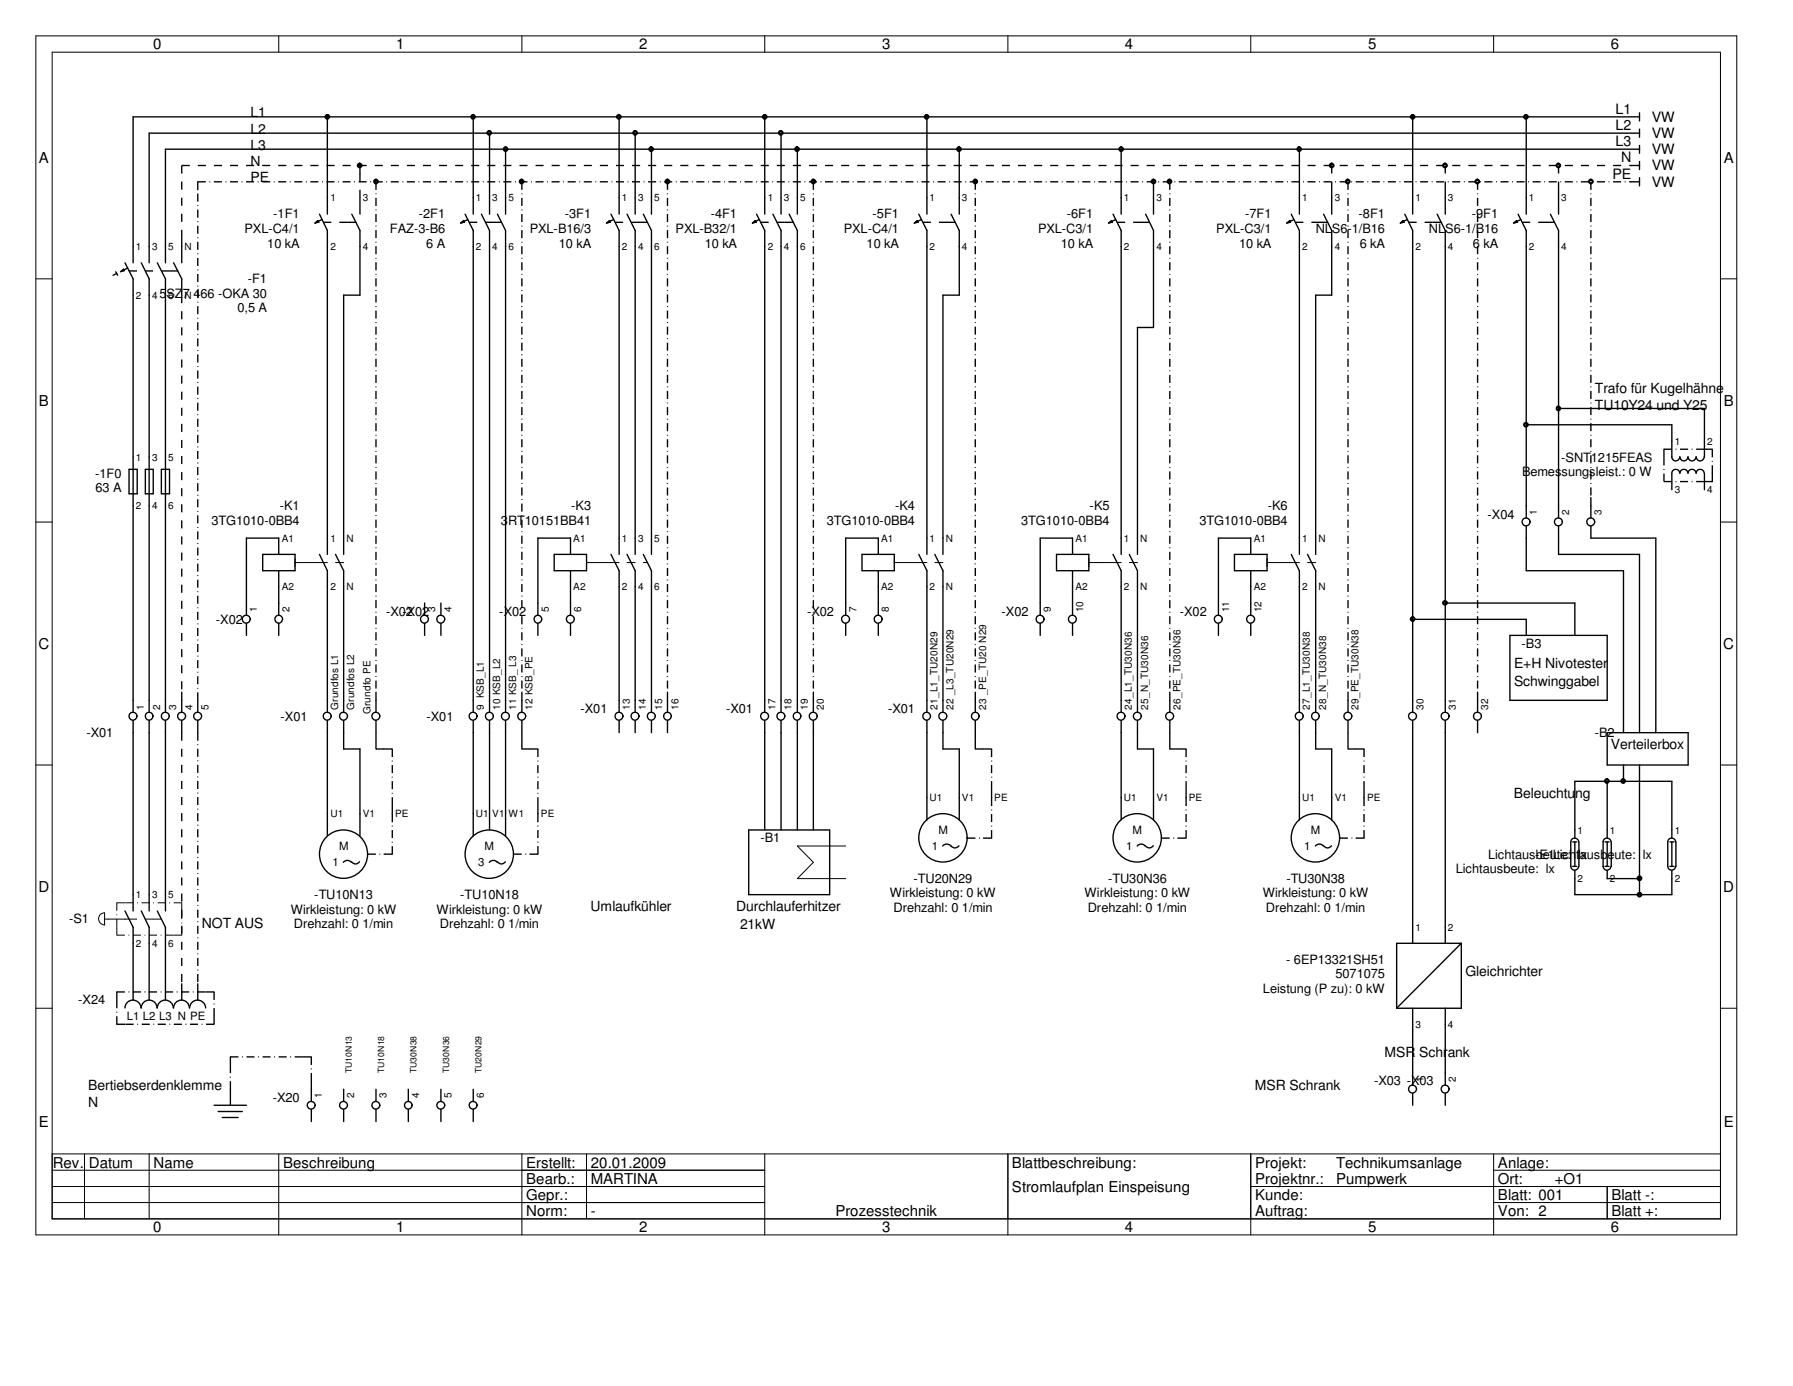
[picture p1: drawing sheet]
<svg xmlns="http://www.w3.org/2000/svg" width="279mm" height="216mm" viewBox="0 0 279 216" stroke-linecap="round" stroke-linejoin="round" font-family="sans-serif">
<g fill="none" stroke="#000" stroke-width=".16">
<path d="M5.6 5.6h265v186.8h-265zM8.1 8.1h260v181.8h-260zM43.4 5.6v2.5M81.3 5.6v2.5M119.2 5.6v2.5M157.1 5.6v2.5M194.9 5.6v2.5M232.7 5.6v2.5M49.1 34.8l.4-.5 .2 .3zM71.8 34.8l.5-.5 .1 .3zM94.5 34.8l.5-.5 .1 .3zM117.2 34.8l.5-.5 .2 .3z"/>
<path d="M142.5 34.8l.5-.5 .1 .3zM172.7 34.8l.5-.5 .2 .3zM200.5 34.8l.5-.5 .1 .3zM218.2 34.8l.5-.5 .1 .3zM235.8 34.8l.5-.5 .2 .3zM5.6 43.4h2.5M18.8 42.3l.5-.4 .1 .3zM268.1 43.4h2.5M5.6 81.3h2.5M46 87.6h5M46 87v1.3M52.3 87.6h1.3"/>
<path d="M91.4 87v1.3M91.4 87.6h5.1M97.7 87.6h1.3M100.2 87.6h.7M139.4 87.6h5M139.4 87v1.3M145.7 87.6h1.2M169.7 87.6h5M169.7 87v1.3M176 87.6h1.3M197.4 87.6h5.1M197.4 87v1.3"/>
<path d="M203.8 87.6h1.2M268.1 81.3h2.5M5.6 119.2h2.5M268.1 119.2h2.5M131.8 131.8h-7.6l2.5 2.5-2.5 2.6h7.6M5.6 157.1h2.5M16.3 144.1a.93 .93 0 0 1-.9-1 .93 .93 0 0 1 .9-.9v1.9M16.3 143.2h3.8M18.2 140.6h1.3M18.2 144.4v1.3M23.9 143.2h1.2M27.1 145.7h1.2"/>
<path d="M28.3 140.6v1.3M268.1 157.1h2.5M8.1 179.7h260M13.2 179.7v10.2M23.2 179.7v10.2M43.4 179.7v12.7M81.3 179.7v12.7M91.4 179.7v10.2M119.2 179.7v12.7M157.1 179.7v12.7M194.9 179.7v12.7M232.7 179.7v12.7"/>
<path d="M8.1 184.8h111.1M8.1 182.3h111.1M8.1 187.3h111.1M194.9 184.8h73.2M232.7 182.3h35.4M232.7 187.3h35.4M250.4 184.8v5.1"/>
</g>
<g fill="none" stroke="#000" stroke-width=".21">
<path d="M51 18.2v15.2M73.7 18.2v15.2M96.5 18.2v15.2M119.2 18.2v15.2M144.4 18.2v15.2M220.1 18.2v15.2M237.8 18.2v15.2M255.5 18.2h-234.8v22.7M255.5 17.6v1.2M28.3 37.1v3.8M30.8 28.3v1.2M49.8 33.4l1.2 2.5v50.5"/>
<path d="M50.2 34.2l-.6 .3M54.2 34.6h1.3M54.8 33.4l1.3 2.5v10.1h-2.5v40.4M56.1 25.8v1.3M56.1 30.8v2.6M72.5 33.4l1.2 2.5v75.1M72.9 34.2l-.6 .3M75 33.4l1.3 2.5v75.1M76.3 20.7v12.7M76.9 34.6h1.2M77.5 33.4l1.3 2.5v75.1M78.8 23.2v10.2"/>
<path d="M95.2 33.4l1.3 2.5v50.5M95.6 34.2l-.6 .3M97.7 33.4l1.3 2.5v50.5M99 20.7v12.7M99.6 34.6h1.3M100.2 33.4l1.3 2.5v50.5M101.5 23.2v10.2M117.9 33.4l1.3 2.5v75.1M118.3 34.2l-.5 .3M120.4 33.4l1.3 2.5v75.1M121.7 20.7v12.7M122.3 34.6h1.3"/>
<path d="M123 33.4l1.2 2.5v75.1M124.2 23.2v10.2M143.2 33.4l1.2 2.5v50.5M143.6 34.2l-.6 .3M147.6 34.6h1.2M148.2 33.4l1.3 2.5v10.1h-2.6v40.4M149.5 23.2v10.2M173.4 33.4l1.3 2.5v50.5M173.9 34.2l-.6 .3M174.7 23.2v10.2M177.9 34.6h1.2M178.5 33.4l1.2 2.5v15.1h-2.4v35.4"/>
<path d="M179.7 29.5v3.9M201.2 33.4l1.3 2.5v50.5M201.6 34.2l-.5 .3M202.5 23.2v10.2M205.6 34.6h1.3M206.2 33.4l1.3 2.5v10.1h-2.5v40.4M207.5 29.5v3.9M218.9 33.4l1.2 2.5v75.1M219.3 34.2l-.6 .3M223.3 34.6h1.3M223.9 33.4l1.3 2.5v75.1M225.2 29.5v3.9"/>
<path d="M236.6 33.4l1.2 2.5v44.8M237 34.2l-.6 .3M241 34.6h1.2M241.6 33.4l1.3 2.5v44.8M242.9 29.5v3.9M254.2 28.3h1.3M254.2 25.8h1.3M255.5 20.1v1.3M255.5 22.6v1.3M255.5 25.1v1.3M255.5 27.7v1.3M255.5 20.7h-232.3v20.2"/>
<path d="M255.5 23.2h-229.7v17.7M18 42.3l.3 .6M18.2 42.6l-.6 .3M19.5 40.9l1.2 2.5v67.6M19.9 41.7l-.6 .3M22 40.9l1.2 2.5v67.6M24.5 40.9l1.3 2.5v67.6M26.4 42.2h1.3M27.1 40.9l1.2 2.5v2.6M20.1 73.1h1.3v3.8h-1.3zM22.6 73.1h1.3v3.8h-1.3zM25.1 73.1h1.3v3.8h-1.3z"/>
<path d="M237.8 66.2h22.7v5M242.9 63.6h22.7v7.6M247.9 77.5v3.2M259.3 70v1.2M260.5 73.7a.61 .61 0 0 1 .6-.6 .61 .61 0 0 1 .6 .6M260.5 71.2a.61 .61 0 0 0 .6 .6 .61 .61 0 0 0 .6-.6M260.5 73.7v2.6M261.8 73.7a.61 .61 0 0 1 .6-.6 .61 .61 0 0 1 .6 .6M261.8 71.2a.61 .61 0 0 0 .6 .6 .61 .61 0 0 0 .6-.6M263.1 73.7a.61 .61 0 0 1 .6-.6 .61 .61 0 0 1 .6 .6M263.1 71.2a.61 .61 0 0 0 .6 .6 .61 .61 0 0 0 .6-.6M264.3 73.7a.61 .61 0 0 1 .6-.6 .61 .61 0 0 1 .7 .6"/>
<path d="M264.3 71.2a.61 .61 0 0 0 .6 .6 .61 .61 0 0 0 .7-.6M265.6 70h1.2M265.6 73.7v2.6M266.8 73.7v1.3h-1.2M38.4 97.1v1.9M40.9 86.4h5.1v2.5h-5.1zM43.4 86.4v-2.6h-5v12M43.4 88.9v6.9M43.4 97.1v1.9M49.8 86.4l1.2 2.5v22.1M52.3 86.4l1.3 2.5v22.1M66.2 93.9v1.9"/>
<path d="M66.2 97.1v1.9M68.7 93.9v1.9M68.7 97.1v1.9M83.8 97.1v1.9M86.4 86.4h5v2.5h-5zM88.9 86.4v-2.6h-5.1v12M88.9 88.9v6.9M88.9 97.1v1.9M95.2 86.4l1.3 2.5v22.1M97.7 86.4l1.3 2.5v22.1M100.2 86.4l1.3 2.5v22.1M131.8 97.1v1.9"/>
<path d="M134.3 86.4h5.1v2.5h-5.1zM136.9 86.4v-2.6h-5.1v12M136.9 88.9v6.9M136.9 97.1v1.9M143.2 86.4l1.2 2.5v22.1M145.7 86.4l1.2 2.5v22.1M162.1 97.1v1.9M164.6 86.4h5.1v2.5h-5.1zM167.1 86.4v-2.6h-5v12M167.1 88.9v6.9M167.1 97.1v1.9M173.4 86.4l1.3 2.5v22.1"/>
<path d="M176 86.4l1.3 2.5v22.1M189.9 97.1v1.9M192.4 86.4h5v2.5h-5zM194.9 86.4v-2.6h-5v12M194.9 88.9v6.9M194.9 97.1v1.9M201.2 86.4l1.3 2.5v22.1M203.8 86.4l1.2 2.5v22.1M220.1 96.5h17.7v2.5M225.2 93.9h20.2v5.1M235.3 99h15.1v10.1h-15.1zM237.8 82v6.9h15.2v25.2"/>
<path d="M242.9 82v4.4h12.6v27.7M247.9 82v1.8h10.1v30.3M20.7 112.2v29.7M23.2 112.2v29.7M25.8 112.2v29.7M28.3 107.8v3.2M28.3 112.2v1.9M30.8 109.1v1.9M30.8 112.2v1.9M51 112.2v18M53.6 112.2v4.5h2.5v13.5M58.6 107.8v3.2"/>
<path d="M58.6 112.2v1.9M58.6 115.4v1.3M59.9 116.7h1.2M73.7 112.2v18M76.3 112.2v17.1M78.8 112.2v18M81.3 107.8v3.2M81.3 112.2v1.9M81.3 115.4v1.3M82.6 116.7h1.2M96.5 112.2v1.9M99 112.2v1.9"/>
<path d="M101.5 112.2v1.9M104 107.8v3.2M104 112.2v1.9M119.2 112.2v17.1M121.7 112.2v17.1M124.2 112.2v17.1M126.7 107.8v3.2M126.7 112.2v17.1M144.4 112.2v15.5M146.9 112.2v4.5h2.6v11M152 107.8v3.2M152 112.2v1.9"/>
<path d="M152 115.4v1.3M153.2 116.7h1.3M174.7 112.2v15.5M177.3 112.2v4.5h2.4v11M182.3 107.8v3.2M182.3 112.2v1.9M182.3 115.4v1.3M183.6 116.7h1.2M202.5 112.2v15.5M205 112.2v4.5h2.5v11M210.1 107.8v3.2M210.1 112.2v1.9"/>
<path d="M210.1 115.4v1.3M211.3 116.7h1.3M220.1 112.2v34.7M225.2 112.2v34.7M230.3 107.8v3.2M230.3 112.2v1.9M250.4 114.1h12.7v5.1h-12.7zM253 119.2v2.5M255.5 119.2v20.2M53.5 134.3a.78 .78 0 0 1 1.2 0M54.8 134.2a.73 .73 0 0 0 1.2 0M59.9 133.1h1.2"/>
<path d="M61.1 125.5v2.5M76.2 134.3a.78 .78 0 0 1 1.3 0M77.5 134.2a.73 .73 0 0 0 1.2 0M82.6 133.1h1.2M83.8 125.5v2.5M116.7 129.3h12.6v10.1h-12.6zM146.9 131.8a.83 .83 0 0 1 1.3 0M148.2 131.7a.77 .77 0 0 0 1.2 0M153.2 130.6h1.3M154.5 123v2.5M177.2 131.8a.78 .78 0 0 1 1.2 0M178.5 131.7a.73 .73 0 0 0 1.2 0"/>
<path d="M183.6 130.6h1.2M184.8 123v2.5M205 131.8a.78 .78 0 0 1 1.2 0M206.2 131.7a.73 .73 0 0 0 1.3 0M211.3 130.6h1.3M212.6 123v2.5M244.8 134.9a.61 .61 0 0 0 .6 .7 .61 .61 0 0 0 .6-.7M245.1 135h.6M245.1 131.1h.6M245.4 135.6v3.8h15.1v-3.8M245.4 130.6v-8.9h15.1v8.9M245.4 131.1v3.9"/>
<path d="M246 131.1a.61 .61 0 0 0-.6-.5 .61 .61 0 0 0-.6 .5v3.9M246 131.1v3.9M249.8 134.9a.61 .61 0 0 0 .6 .7 .61 .61 0 0 0 .6-.7M250.1 135h.6M250.1 131.1h.6M250.4 121.7v8.9M250.4 131.1v3.9M250.4 135.6v1.3h5.1M251 131.1a.61 .61 0 0 0-.6-.5 .61 .61 0 0 0-.6 .5v3.9M251.1 131.1v3.9M259.9 134.9a.61 .61 0 0 0 .6 .7 .61 .61 0 0 0 .6-.7M260.2 135h.7"/>
<path d="M260.2 131.1h.7M260.5 131.1v3.9M261.1 131.1a.61 .61 0 0 0-.6-.5 .61 .61 0 0 0-.6 .5v3.9M261.2 131.1v3.9M18.2 154.5v1.3M18.2 159.6h1.3M19.5 157a1.25 1.25 0 0 1 1.2-1.2 1.25 1.25 0 0 1 1.3 1.2M19.5 141.9l1.2 2.5v11.4M22 157a1.23 1.23 0 0 1 1.2-1.2 1.23 1.23 0 0 1 1.3 1.2M22 141.9l1.2 2.5v11.4M24.5 157a1.25 1.25 0 0 1 1.3-1.2 1.25 1.25 0 0 1 1.2 1.2M24.5 141.9l1.3 2.5v11.4"/>
<path d="M27.1 157a1.23 1.23 0 0 1 1.2-1.2 1.23 1.23 0 0 1 1.2 1.2M28.3 153.2v2.6M29.5 157a1.25 1.25 0 0 1 1.3-1.2 1.25 1.25 0 0 1 1.2 1.2M30.8 153.2v2.6M32.1 154.5h1.3M33.4 158.3v1.3M220.1 157.1v11.9M225.2 157.1v11.9M227.7 146.9l-10.1 10.2M227.7 146.9v10.2h-10.1M227.7 146.9h-10.1v10.2M33.4 172.2h5"/>
<path d="M34 173.1h3.8M34.6 174.1h2.5M35.9 164.6v1.3M35.9 169.7v2.5M47.2 164.6h1.3M48.5 168.4v3.2M48.5 172.8v1.9M53.6 169.7v1.9M53.6 172.8v1.9M58.6 169.7v1.9M58.6 172.8v1.9M63.6 169.7v1.9"/>
<path d="M63.6 172.8v1.9M68.7 169.7v1.9M68.7 172.8v1.9M73.7 169.7v1.9M73.7 172.8v1.9M220.1 170.3v1.9M225.2 170.3v1.9"/>
<circle cx="38.4" cy="96.4" r=".62"/>
<circle cx="43.4" cy="96.4" r=".6"/>
<circle cx="66.1" cy="96.4" r=".62"/>
<circle cx="68.7" cy="96.4" r=".62"/>
<circle cx="83.8" cy="96.4" r=".6"/>
<circle cx="88.9" cy="96.4" r=".62"/>
<circle cx="131.8" cy="96.4" r=".62"/>
<circle cx="136.8" cy="96.4" r=".62"/>
<circle cx="162.1" cy="96.4" r=".62"/>
<circle cx="167.1" cy="96.4" r=".62"/>
<circle cx="189.8" cy="96.4" r=".62"/>
<circle cx="194.9" cy="96.4" r=".62"/>
<circle cx="237.8" cy="81.3" r=".62"/>
<circle cx="242.8" cy="81.3" r=".62"/>
<circle cx="247.9" cy="81.3" r=".62"/>
<circle cx="20.7" cy="111.6" r=".62"/>
<circle cx="23.2" cy="111.6" r=".6"/>
<circle cx="25.8" cy="111.6" r=".62"/>
<circle cx="28.3" cy="111.6" r=".62"/>
<circle cx="30.8" cy="111.6" r=".62"/>
<circle cx="51" cy="111.6" r=".62"/>
<circle cx="53.5" cy="111.6" r=".62"/>
<circle cx="58.6" cy="111.6" r=".62"/>
<circle cx="73.7" cy="111.6" r=".62"/>
<circle cx="76.3" cy="111.6" r=".62"/>
<circle cx="78.8" cy="111.6" r=".62"/>
<circle cx="81.3" cy="111.6" r=".62"/>
<circle cx="96.5" cy="111.6" r=".62"/>
<circle cx="99" cy="111.6" r=".62"/>
<circle cx="101.5" cy="111.6" r=".62"/>
<circle cx="104" cy="111.6" r=".6"/>
<circle cx="119.1" cy="111.6" r=".62"/>
<circle cx="121.7" cy="111.6" r=".62"/>
<circle cx="124.2" cy="111.6" r=".6"/>
<circle cx="126.7" cy="111.6" r=".62"/>
<circle cx="144.4" cy="111.6" r=".6"/>
<circle cx="146.9" cy="111.6" r=".62"/>
<circle cx="152" cy="111.6" r=".6"/>
<circle cx="174.7" cy="111.6" r=".62"/>
<circle cx="177.2" cy="111.6" r=".62"/>
<circle cx="182.3" cy="111.6" r=".62"/>
<circle cx="202.5" cy="111.6" r=".62"/>
<circle cx="205" cy="111.6" r=".6"/>
<circle cx="210" cy="111.6" r=".62"/>
<circle cx="220.1" cy="111.6" r=".62"/>
<circle cx="225.2" cy="111.6" r=".62"/>
<circle cx="230.2" cy="111.6" r=".62"/>
<circle cx="53.5" cy="133" r="3.8"/>
<circle cx="76.2" cy="133.1" r="3.8"/>
<circle cx="146.9" cy="130.5" r="3.8"/>
<circle cx="177.2" cy="130.5" r="3.8"/>
<circle cx="205" cy="130.5" r="3.8"/>
<circle cx="48.5" cy="172.2" r=".61"/>
<circle cx="53.5" cy="172.2" r=".61"/>
<circle cx="58.6" cy="172.2" r=".61"/>
<circle cx="63.6" cy="172.2" r=".59"/>
<circle cx="68.7" cy="172.2" r=".61"/>
<circle cx="73.7" cy="172.2" r=".61"/>
<circle cx="220.1" cy="169.6" r=".62"/>
<circle cx="225.2" cy="169.6" r=".62"/>
</g>
<g fill="none" stroke="#000" stroke-width=".21" stroke-dasharray="1.3 .6 .1 .6" stroke-linecap="butt">
<path d="M30.8 28.3h223.4M58.6 28.3v79.5M81.3 28.3v79.5M104 28.3v79.5M126.7 28.3v79.5M152 28.3v79.5M179.7 28.3v1.2M182.3 28.3v79.5M210.1 28.3v79.5M230.3 28.3v79.5M247.9 28.3v49.2M259.3 75h6.3"/>
<path d="M259.3 75v-3.8M259.3 70h6.3M266.8 70v3.7M30.8 109.1v-79.6M30.8 114.1v39.1M58.6 114.1v1.3M58.6 116.7h1.3M61.1 116.7v8.8M81.3 114.1v1.3M81.3 116.7h1.3M83.8 116.7v8.8M152 114.1v1.3"/>
<path d="M152 116.7h1.2M154.5 116.7v6.3M182.3 114.1v1.3M182.3 116.7h1.3M184.8 116.7v6.3M210.1 114.1v1.3M210.1 116.7h1.2M212.6 116.7v6.3M57.3 133.1h2.6M61.1 133.1v-5.1M80.1 133.1h2.5M83.8 133.1v-5.1"/>
<path d="M150.7 130.6h2.5M154.5 130.6v-5.1M181 130.6h2.6M184.8 130.6v-5.1M208.8 130.6h2.5M212.6 130.6v-5.1M18.2 159.6v-3.8M18.2 154.5h13.9M33.4 154.5v3.8M33.4 159.6h-13.9M35.9 169.7v-3.8M35.9 164.6h11.3"/>
<path d="M48.5 164.6v3.8"/>
</g>
<g fill="none" stroke="#000" stroke-width=".21" stroke-dasharray="1.3 1.3" stroke-linecap="butt">
<path d="M28.3 25.8h225.9M28.3 25.8v11.3M50.4 34.6h3.8M56.1 30.8v-3.7M73.1 34.6h3.8M95.8 34.6h3.8M118.5 34.6h3.8M143.8 34.6h3.8M174.1 34.6h3.8M201.8 34.6h3.8M207.5 25.8v3.7M219.5 34.6h3.8"/>
<path d="M225.2 25.8v3.7M237.2 34.6h3.8M242.9 25.8v3.7M20.1 42.2h6.3M28.3 46v61.8M28.3 114.1v39.1"/>
</g>
<path d="M49.1 34.8l.4-.5 .2 .3zM71.8 34.8l.5-.5 .1 .3zM94.5 34.8l.5-.5 .1 .3zM117.2 34.8l.5-.5 .2 .3zM142.5 34.8l.5-.5 .1 .3zM172.7 34.8l.5-.5 .2 .3zM200.5 34.8l.5-.5 .1 .3zM218.2 34.8l.5-.5 .1 .3zM235.8 34.8l.5-.5 .2 .3zM18.8 42.3l.5-.4 .1 .3z" fill="#000"/>
<g fill="none" stroke="#000" stroke-width=".31">
<circle cx="51" cy="18.2" r=".29"/>
<circle cx="73.7" cy="18.2" r=".28"/>
<circle cx="96.4" cy="18.2" r=".29"/>
<circle cx="119.2" cy="18.2" r=".29"/>
<circle cx="144.4" cy="18.2" r=".29"/>
<circle cx="220.1" cy="18.2" r=".29"/>
<circle cx="237.8" cy="18.2" r=".29"/>
<circle cx="56" cy="25.8" r=".29"/>
<circle cx="58.6" cy="28.3" r=".29"/>
<circle cx="76.2" cy="20.7" r=".29"/>
<circle cx="78.8" cy="23.2" r=".29"/>
<circle cx="81.3" cy="28.3" r=".29"/>
<circle cx="99" cy="20.7" r=".29"/>
<circle cx="101.5" cy="23.2" r=".29"/>
<circle cx="104" cy="28.3" r=".29"/>
<circle cx="121.7" cy="20.7" r=".29"/>
<circle cx="124.2" cy="23.2" r=".29"/>
<circle cx="126.7" cy="28.3" r=".29"/>
<circle cx="149.4" cy="23.2" r=".29"/>
<circle cx="152" cy="28.3" r=".29"/>
<circle cx="174.7" cy="23.2" r=".29"/>
<circle cx="179.7" cy="28.3" r=".29"/>
<circle cx="182.2" cy="28.3" r=".29"/>
<circle cx="202.5" cy="23.2" r=".28"/>
<circle cx="207.5" cy="25.8" r=".29"/>
<circle cx="210" cy="28.3" r=".29"/>
<circle cx="225.2" cy="25.8" r=".29"/>
<circle cx="230.2" cy="28.3" r=".29"/>
<circle cx="242.8" cy="25.8" r=".28"/>
<circle cx="247.9" cy="28.3" r=".29"/>
<circle cx="237.8" cy="66.2" r=".29"/>
<circle cx="242.8" cy="63.6" r=".28"/>
<circle cx="220.1" cy="96.4" r=".29"/>
<circle cx="225.2" cy="93.9" r=".28"/>
<circle cx="250.4" cy="121.7" r=".29"/>
<circle cx="252.9" cy="121.7" r=".29"/>
<circle cx="255.5" cy="139.4" r=".29"/>
<circle cx="255.5" cy="136.8" r=".29"/>
</g>
<path d="M18.2 145.7h8.9M18.2 140.6v3.8M28.3 145.7v-3.8M28.3 140.6h-8.8" fill="none" stroke="#000" stroke-width=".16" stroke-dasharray="1.3 .6 .1 .6" stroke-linecap="butt"/>
<path d="M20.1 143.2h3.8" fill="none" stroke="#000" stroke-width=".16" stroke-dasharray="1.3 1.3" stroke-linecap="butt"/>
<g font-size="2.3">
<text x="23.9" y="7.7">0</text>
<text x="61.7" y="7.7">1</text>
<text x="99.6" y="7.7">2</text>
<text x="137.5" y="7.7">3</text>
<text x="175.3" y="7.7">4</text>
<text x="213.2" y="7.7">5</text>
<text x="251" y="7.7">6</text>
<text x="6.1" y="25.4">A</text>
<text x="268.6" y="25.4">A</text>
<text x="6.1" y="63.2">B</text>
<text x="268.6" y="63.2">B</text>
<text x="6" y="101.1">C</text>
<text x="268.5" y="101.1">C</text>
<text x="6" y="138.9">D</text>
<text x="268.5" y="138.9">D</text>
<text x="6.1" y="175.6">E</text>
<text x="268.6" y="175.6">E</text>
<text x="8.2" y="181.9">Rev. Datum</text>
<text x="23.9" y="181.9">Name</text>
<text x="44.1" y="181.9">Beschreibung</text>
<text x="82" y="184.4">Bearb.:</text>
<text x="82" y="181.9">Erstellt:</text>
<text x="92.1" y="181.9">20.01.2009</text>
<text x="92.1" y="184.4">MARTINA</text>
<text x="157.7" y="185.6">Stromlaufplan Einspeisung</text>
<text x="157.7" y="181.9">Blattbeschreibung:</text>
<text x="195.6" y="184.4">Projektnr.:</text>
<text x="195.6" y="181.9">Projekt:</text>
<text x="208.2" y="181.9">Technikumsanlage</text>
<text x="208.2" y="184.4">Pumpwerk</text>
<text x="233.4" y="181.9">Anlage:</text>
<text x="233.4" y="184.4">Ort:</text>
<text x="242.3" y="184.4">+O1</text>
<text x="23.9" y="191.9">0</text>
<text x="61.7" y="191.9">1</text>
<text x="82" y="186.9">Gepr.:</text>
<text x="82" y="189.4">Norm:</text>
<text x="92.1" y="189.4">-</text>
<text x="99.6" y="191.9">2</text>
<text x="130.2" y="189.4">Prozesstechnik</text>
<text x="137.5" y="191.9">3</text>
<text x="175.3" y="191.9">4</text>
<text x="195.6" y="186.9">Kunde:</text>
<text x="195.6" y="189.4">Auftrag:</text>
<text x="213.2" y="191.9">5</text>
<text x="233.4" y="189.4">Von: 2</text>
<text x="233.4" y="186.9">Blatt: 001</text>
<text x="251" y="191.9">6</text>
<text x="251.1" y="189.4">Blatt +:</text>
<text x="251.1" y="186.9">Blatt -:</text>
</g>
<g font-size="2.2">
<text x="251.8" y="17.7">L1</text>
<text x="39" y="18.3">L1</text>
<text x="39" y="20.8">L2</text>
<text x="39" y="23.3">L3</text>
<text x="251.8" y="20.2">L2</text>
<text x="251.8" y="22.7">L3</text>
<text x="257.4" y="19">VW</text>
<text x="257.4" y="21.5">VW</text>
<text x="39" y="25.9">N</text>
<text x="39" y="28.4">PE</text>
<text x="251.2" y="27.8">PE</text>
<text x="252.6" y="25.3">N</text>
<text x="257.4" y="24">VW</text>
<text x="257.4" y="29.1">VW</text>
<text x="257.4" y="26.5">VW</text>
<text x="248.5" y="61.2">Trafo für Kugelhähne</text>
<text x="248.5" y="63.9">TU10Y24 und Y25</text>
<text x="235.9" y="104.1">E+H Nivotester</text>
<text x="235.9" y="106.8">Schwinggabel</text>
<text x="251" y="116.7">Verteilerbox</text>
<text x="235.9" y="124.3">Beleuchtung</text>
<text x="92" y="142">Umlaufkühler</text>
<text x="114.7" y="142">Durchlauferhitzer</text>
<text x="31.5" y="144.5">NOT AUS</text>
<text x="115.3" y="144.7">21kW</text>
<text x="228.3" y="152.1">Gleichrichter</text>
<text x="215.7" y="164.7">MSR Schrank</text>
<text x="13.8" y="169.8">Bertiebserdenklemme</text>
<text x="13.8" y="172.4">N</text>
<text x="195.5" y="169.8">MSR Schrank</text>
</g>
<g font-size="2">
<text x="42.6" y="34">-1F1</text>
<text x="65.3" y="34">-2F1</text>
<text x="88" y="34">-3F1</text>
<text x="110.7" y="34">-4F1</text>
<text x="136" y="34">-5F1</text>
<text x="166.2" y="34">-6F1</text>
<text x="194" y="34">-7F1</text>
<text x="211.7" y="34">-8F1</text>
<text x="229.4" y="34">-9F1</text>
<text x="38.1" y="36.3">PXL-C4/1</text>
<text x="41.7" y="38.6">10 kA</text>
<text x="60.7" y="36.3">FAZ-3-B6</text>
<text x="66.4" y="38.6">6 A</text>
<text x="82.5" y="36.3">PXL-B16/3</text>
<text x="87.1" y="38.6">10 kA</text>
<text x="105.3" y="36.3">PXL-B32/1</text>
<text x="109.8" y="38.6">10 kA</text>
<text x="131.5" y="36.3">PXL-C4/1</text>
<text x="135" y="38.6">10 kA</text>
<text x="161.8" y="36.3">PXL-C3/1</text>
<text x="165.3" y="38.6">10 kA</text>
<text x="189.5" y="36.3">PXL-C3/1</text>
<text x="193.1" y="38.6">10 kA</text>
<text x="205" y="36.3">NLS6-1/B16</text>
<text x="211.9" y="38.6">6 kA</text>
<text x="222.7" y="36.3">NLS6-1/B16</text>
<text x="229.5" y="38.6">6 kA</text>
<text x="24.8" y="46.4">5SZ7 466 -OKA 30</text>
<text x="38.6" y="44.2">-F1</text>
<text x="37" y="48.6">0,5 A</text>
<text x="243.3" y="71.9">-SNT1215FEAS</text>
<text x="14.8" y="74.4">-1F0</text>
<text x="14.9" y="76.7">63 A</text>
<text x="237.2" y="74.2">Bemessungsleist.: 0 W</text>
<text x="32.9" y="81.7">3TG1010-0BB4</text>
<text x="43.6" y="79.5">-K1</text>
<text x="78.1" y="81.7">3RT10151BB41</text>
<text x="89" y="79.5">-K3</text>
<text x="128.8" y="81.7">3TG1010-0BB4</text>
<text x="139.5" y="79.5">-K4</text>
<text x="159.1" y="81.7">3TG1010-0BB4</text>
<text x="169.8" y="79.5">-K5</text>
<text x="186.9" y="81.7">3TG1010-0BB4</text>
<text x="197.6" y="79.5">-K6</text>
<text x="231.8" y="80.8">-X04</text>
<text x="60.2" y="95.9">-X02</text>
<text x="62.7" y="95.9">-X02</text>
<text x="77.8" y="95.9">-X02</text>
<text x="125.8" y="95.9">-X02</text>
<text x="156.1" y="95.9">-X02</text>
<text x="183.9" y="95.9">-X02</text>
<text x="33.7" y="97.2">-X02</text>
<text x="237.1" y="101">-B3</text>
<text x="43.7" y="112.3">-X01</text>
<text x="66.5" y="112.3">-X01</text>
<text x="90.5" y="111">-X01</text>
<text x="113.2" y="111">-X01</text>
<text x="138.4" y="111">-X01</text>
<text x="13.5" y="114.8">-X01</text>
<text x="248.5" y="114.8">-B2</text>
<text x="118.5" y="131.2">-B1</text>
<text x="142.4" y="137.5">-TU20N29</text>
<text x="172.7" y="137.5">-TU30N36</text>
<text x="200.4" y="137.5">-TU30N38</text>
<text x="226.9" y="136">Lichtausbeute: lx</text>
<text x="231.9" y="133.8">Lichtausbeute: lx</text>
<text x="239.2" y="133.8">-E1Lichtausbeute: lx</text>
<text x="10.8" y="143.8">-S1</text>
<text x="45.3" y="142.3">Wirkleistung: 0 kW</text>
<text x="49" y="140.1">-TU10N13</text>
<text x="68" y="142.3">Wirkleistung: 0 kW</text>
<text x="71.7" y="140.1">-TU10N18</text>
<text x="138.7" y="139.8">Wirkleistung: 0 kW</text>
<text x="139.2" y="142">Drehzahl: 0 1/min</text>
<text x="169" y="139.8">Wirkleistung: 0 kW</text>
<text x="169.5" y="142">Drehzahl: 0 1/min</text>
<text x="196.8" y="139.8">Wirkleistung: 0 kW</text>
<text x="197.3" y="142">Drehzahl: 0 1/min</text>
<text x="45.8" y="144.6">Drehzahl: 0 1/min</text>
<text x="68.5" y="144.6">Drehzahl: 0 1/min</text>
<text x="196.8" y="154.6">Leistung (P zu): 0 kW</text>
<text x="200.4" y="150.2">- 6EP13321SH51</text>
<text x="208.1" y="152.4">5071075</text>
<text x="12.2" y="156.5">-X24</text>
<text x="42.5" y="171.6">-X20</text>
<text x="214.1" y="169.1">-X03 -X03</text>
</g>
<g font-size="1.8">
<text x="146.2" y="129.9">M</text>
<text x="176.5" y="129.9">M</text>
<text x="204.3" y="129.9">M</text>
<text x="51.8" y="135">1</text>
<text x="52.8" y="132.4">M</text>
<text x="74.5" y="135">3</text>
<text x="75.5" y="132.4">M</text>
<text x="145.2" y="132.4">1</text>
<text x="175.5" y="132.4">1</text>
<text x="203.2" y="132.4">1</text>
<text x="19.8" y="158.9">L1 L2 L3 N PE</text>
</g>
<g font-size="1.6">
<text x="51.5" y="31.4">1</text>
<text x="56.5" y="31.4">3</text>
<text x="74.2" y="31.4">1</text>
<text x="76.7" y="31.4">3</text>
<text x="79.2" y="31.4">5</text>
<text x="96.9" y="31.4">1</text>
<text x="99.4" y="31.4">3</text>
<text x="101.9" y="31.4">5</text>
<text x="119.6" y="31.4">1</text>
<text x="122.1" y="31.4">3</text>
<text x="124.7" y="31.4">5</text>
<text x="144.9" y="31.4">1</text>
<text x="149.9" y="31.4">3</text>
<text x="175.1" y="31.4">1</text>
<text x="180.2" y="31.4">3</text>
<text x="202.9" y="31.4">1</text>
<text x="208" y="31.4">3</text>
<text x="220.6" y="31.4">1</text>
<text x="225.6" y="31.4">3</text>
<text x="238.3" y="31.4">1</text>
<text x="243.3" y="31.4">3</text>
<text x="21.2" y="38.9">1</text>
<text x="23.7" y="38.9">3</text>
<text x="26.2" y="38.9">5</text>
<text x="28.7" y="38.9">N</text>
<text x="51.5" y="38.9">2</text>
<text x="56.5" y="38.9">4</text>
<text x="74.2" y="38.9">2</text>
<text x="76.7" y="38.9">4</text>
<text x="79.2" y="38.9">6</text>
<text x="96.9" y="38.9">2</text>
<text x="99.4" y="38.9">4</text>
<text x="101.9" y="38.9">6</text>
<text x="119.6" y="38.9">2</text>
<text x="122.1" y="38.9">4</text>
<text x="124.7" y="38.9">6</text>
<text x="144.9" y="38.9">2</text>
<text x="149.9" y="38.9">4</text>
<text x="175.1" y="38.9">2</text>
<text x="180.2" y="38.9">4</text>
<text x="202.9" y="38.9">2</text>
<text x="208" y="38.9">4</text>
<text x="220.6" y="38.9">2</text>
<text x="225.6" y="38.9">4</text>
<text x="238.3" y="38.9">2</text>
<text x="243.3" y="38.9">4</text>
<text x="21.2" y="46.5">2</text>
<text x="23.7" y="46.5">4</text>
<text x="26.2" y="46.5">6</text>
<text x="28.7" y="46.5">N</text>
<text x="21.2" y="71.8">1</text>
<text x="23.7" y="71.8">3</text>
<text x="26.2" y="71.8">5</text>
<text x="261" y="69.3">1</text>
<text x="266" y="69.3">2</text>
<text x="261" y="76.8">3</text>
<text x="266" y="76.8">4</text>
<text x="21.2" y="79.3">2</text>
<text x="23.7" y="79.3">4</text>
<text x="26.2" y="79.3">6</text>
<text x="239.5" y="80.3" transform="rotate(-90 239.5 80.3)">1</text>
<text x="244.5" y="80.3" transform="rotate(-90 244.5 80.3)">2</text>
<text x="249.6" y="80.3" transform="rotate(-90 249.6 80.3)">3</text>
<text x="43.9" y="84.4">A1</text>
<text x="51.5" y="84.4">1</text>
<text x="54" y="84.4">N</text>
<text x="89.3" y="84.4">A1</text>
<text x="96.9" y="84.4">1</text>
<text x="99.4" y="84.4">3</text>
<text x="101.9" y="84.4">5</text>
<text x="137.3" y="84.4">A1</text>
<text x="144.9" y="84.4">1</text>
<text x="147.4" y="84.4">N</text>
<text x="167.6" y="84.4">A1</text>
<text x="175.1" y="84.4">1</text>
<text x="177.7" y="84.4">N</text>
<text x="195.4" y="84.4">A1</text>
<text x="202.9" y="84.4">1</text>
<text x="205.4" y="84.4">N</text>
<text x="40" y="95.4" transform="rotate(-90 40 95.4)">1</text>
<text x="43.9" y="91.9">A2</text>
<text x="45.1" y="95.4" transform="rotate(-90 45.1 95.4)">2</text>
<text x="51.5" y="91.9">2</text>
<text x="54" y="91.9">N</text>
<text x="67.8" y="95.4" transform="rotate(-90 67.8 95.4)">3</text>
<text x="70.4" y="95.4" transform="rotate(-90 70.4 95.4)">4</text>
<text x="85.5" y="95.4" transform="rotate(-90 85.5 95.4)">5</text>
<text x="89.3" y="91.9">A2</text>
<text x="90.6" y="95.4" transform="rotate(-90 90.6 95.4)">6</text>
<text x="96.9" y="91.9">2</text>
<text x="99.4" y="91.9">4</text>
<text x="101.9" y="91.9">6</text>
<text x="133.5" y="95.4" transform="rotate(-90 133.5 95.4)">7</text>
<text x="137.3" y="91.9">A2</text>
<text x="138.5" y="95.4" transform="rotate(-90 138.5 95.4)">8</text>
<text x="144.9" y="91.9">2</text>
<text x="147.4" y="91.9">N</text>
<text x="163.7" y="95.4" transform="rotate(-90 163.7 95.4)">9</text>
<text x="167.6" y="91.9">A2</text>
<text x="168.8" y="95.4" transform="rotate(-90 168.8 95.4)">10</text>
<text x="175.1" y="91.9">2</text>
<text x="177.7" y="91.9">N</text>
<text x="191.5" y="95.4" transform="rotate(-90 191.5 95.4)">11</text>
<text x="195.4" y="91.9">A2</text>
<text x="196.6" y="95.4" transform="rotate(-90 196.6 95.4)">12</text>
<text x="202.9" y="91.9">2</text>
<text x="205.4" y="91.9">N</text>
<text x="22.4" y="110.5" transform="rotate(-90 22.4 110.5)">1</text>
<text x="24.9" y="110.5" transform="rotate(-90 24.9 110.5)">2</text>
<text x="27.4" y="110.5" transform="rotate(-90 27.4 110.5)">3</text>
<text x="30" y="110.5" transform="rotate(-90 30 110.5)">4</text>
<text x="32.5" y="110.5" transform="rotate(-90 32.5 110.5)">5</text>
<text x="52.7" y="110.5" transform="rotate(-90 52.7 110.5)">Grundfos L1</text>
<text x="55.2" y="110.5" transform="rotate(-90 55.2 110.5)">Grundfos L2</text>
<text x="57.7" y="111.2" transform="rotate(-90 57.7 111.2)">Grundfo PE</text>
<text x="75.4" y="110.5" transform="rotate(-90 75.4 110.5)">9 KSB_L1</text>
<text x="77.9" y="110.5" transform="rotate(-90 77.9 110.5)">10 KSB_L2</text>
<text x="80.4" y="110.5" transform="rotate(-90 80.4 110.5)">11 KSB_ L3</text>
<text x="83" y="110.5" transform="rotate(-90 83 110.5)">12 KSB_PE</text>
<text x="98.1" y="110.5" transform="rotate(-90 98.1 110.5)">13</text>
<text x="100.6" y="110.5" transform="rotate(-90 100.6 110.5)">14</text>
<text x="103.2" y="110.5" transform="rotate(-90 103.2 110.5)">15</text>
<text x="105.7" y="110.5" transform="rotate(-90 105.7 110.5)">16</text>
<text x="120.8" y="110.5" transform="rotate(-90 120.8 110.5)">17</text>
<text x="123.4" y="110.5" transform="rotate(-90 123.4 110.5)">18</text>
<text x="125.9" y="110.5" transform="rotate(-90 125.9 110.5)">19</text>
<text x="128.4" y="110.5" transform="rotate(-90 128.4 110.5)">20</text>
<text x="146.1" y="110.5" transform="rotate(-90 146.1 110.5)">21_L1_TU20N29</text>
<text x="148.6" y="110.5" transform="rotate(-90 148.6 110.5)">22 _L3_TU20N29</text>
<text x="153.7" y="110.5" transform="rotate(-90 153.7 110.5)">23 _PE_TU20 N29</text>
<text x="176.4" y="110.5" transform="rotate(-90 176.4 110.5)">24_L1_TU30N36</text>
<text x="178.9" y="110.5" transform="rotate(-90 178.9 110.5)">25_N_TU30N36</text>
<text x="183.9" y="110.5" transform="rotate(-90 183.9 110.5)">26_PE_TU30N36</text>
<text x="204.1" y="110.5" transform="rotate(-90 204.1 110.5)">27_L1_TU30N38</text>
<text x="206.7" y="110.5" transform="rotate(-90 206.7 110.5)">28_N_TU30N38</text>
<text x="211.7" y="110.5" transform="rotate(-90 211.7 110.5)">29_PE_TU30N38</text>
<text x="221.8" y="110.5" transform="rotate(-90 221.8 110.5)">30</text>
<text x="226.9" y="110.5" transform="rotate(-90 226.9 110.5)">31</text>
<text x="231.9" y="110.5" transform="rotate(-90 231.9 110.5)">32</text>
<text x="144.9" y="124.8">U1</text>
<text x="149.9" y="124.8">V1</text>
<text x="154.9" y="124.8">PE</text>
<text x="175.1" y="124.8">U1</text>
<text x="180.2" y="124.8">V1</text>
<text x="185.3" y="124.8">PE</text>
<text x="202.9" y="124.8">U1</text>
<text x="208" y="124.8">V1</text>
<text x="213" y="124.8">PE</text>
<text x="51.5" y="127.3">U1</text>
<text x="56.5" y="127.3">V1</text>
<text x="61.6" y="127.3">PE</text>
<text x="74.2" y="127.3">U1</text>
<text x="76.7" y="127.3">V1</text>
<text x="79.2" y="127.3">W1</text>
<text x="84.3" y="127.3">PE</text>
<text x="245.8" y="129.8">1</text>
<text x="250.9" y="129.8">1</text>
<text x="261" y="129.8">1</text>
<text x="245.8" y="137.4">2</text>
<text x="250.9" y="137.4">2</text>
<text x="261" y="137.4">2</text>
<text x="21.2" y="139.9">1</text>
<text x="23.7" y="139.9">3</text>
<text x="26.2" y="139.9">5</text>
<text x="21.2" y="147.5">2</text>
<text x="23.7" y="147.5">4</text>
<text x="26.2" y="147.5">6</text>
<text x="220.6" y="145">1</text>
<text x="225.6" y="145">2</text>
<text x="220.6" y="160.1">3</text>
<text x="225.6" y="160.1">4</text>
<text x="50.2" y="171.1" transform="rotate(-90 50.2 171.1)">1</text>
<text x="55.2" y="171.1" transform="rotate(-90 55.2 171.1)">2</text>
<text x="60.2" y="171.1" transform="rotate(-90 60.2 171.1)">3</text>
<text x="65.3" y="171.1" transform="rotate(-90 65.3 171.1)">4</text>
<text x="70.4" y="171.1" transform="rotate(-90 70.4 171.1)">5</text>
<text x="75.4" y="171.1" transform="rotate(-90 75.4 171.1)">6</text>
<text x="221.8" y="168.6" transform="rotate(-90 221.8 168.6)">1</text>
<text x="226.9" y="168.6" transform="rotate(-90 226.9 168.6)">2</text>
</g>
<g font-size="1.3">
<text x="54.8" y="167.1" transform="rotate(-90 54.8 167.1)">TU10N13</text>
<text x="59.9" y="167.1" transform="rotate(-90 59.9 167.1)">TU10N18</text>
<text x="64.9" y="167.1" transform="rotate(-90 64.9 167.1)">TU30N38</text>
<text x="70" y="167.1" transform="rotate(-90 70 167.1)">TU30N36</text>
<text x="75" y="167.1" transform="rotate(-90 75 167.1)">TU20N29</text>
</g>
</svg>
